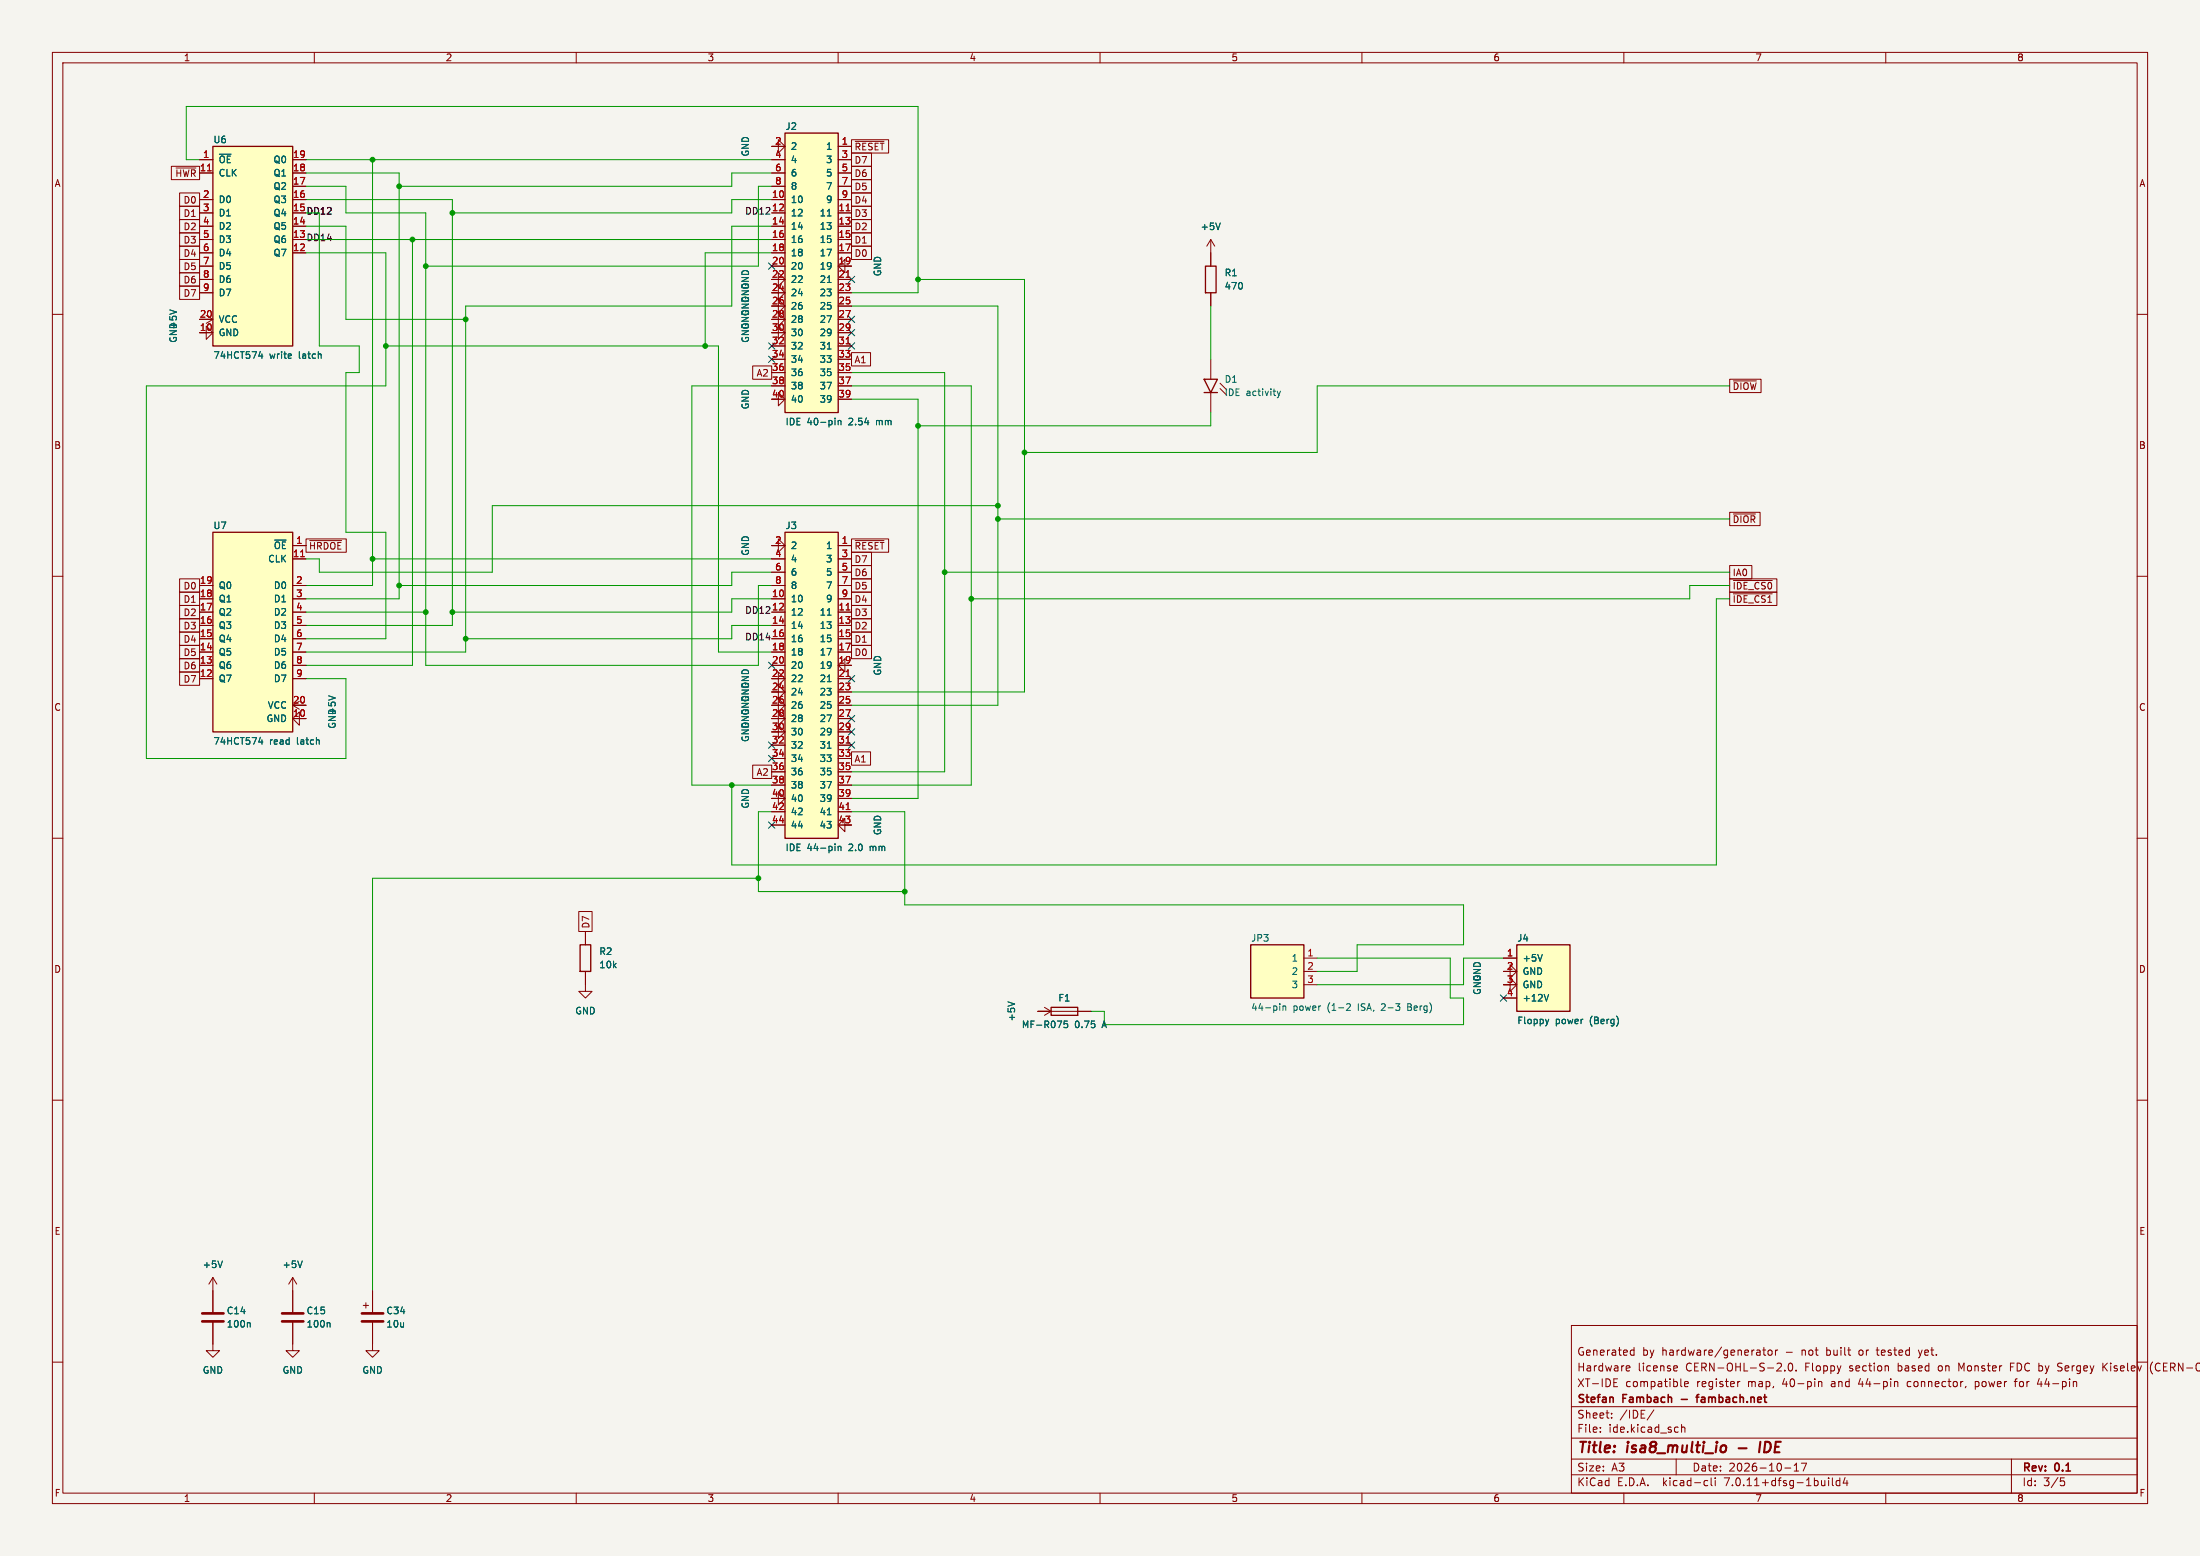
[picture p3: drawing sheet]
<svg xmlns="http://www.w3.org/2000/svg" width="420mm" height="297mm" viewBox="0 0 420 297" stroke-linecap="round" stroke-linejoin="round" font-family="sans-serif">
<path d="M0 0h420v297h-420z" fill="#f5f4ef" stroke="#f5f4ef" stroke-width=".19"/>
<g fill="none" stroke="#840000" stroke-width=".19">
<path d="M10 10h400v277h-400zM12 12h396v273h-396zM60 10v2M110 10v2M160 10v2M210 10v2M260 10v2M310 10v2M360 10v2M32.7 31.8h5.4v2.5h-5.4zM33.6 32.1h3.8M34.3 36.8h3.8v2.6h-3.8z"/>
<path d="M34.3 39.4h3.8v2.5h-3.8zM38.1 38.1h2.5M38.1 30.5h2.5M38.1 33h2.5M55.9 38.1h2.5M55.9 30.5h2.5M55.9 33h2.5M55.9 35.6h2.5M147.3 38.1h2.6M147.3 30.5h2.6M147.3 33h2.6M147.3 35.6h2.6"/>
<path d="M148.6 27.9v1.3l1.3-1.3-1.3-1.2v1.2h-1.3h2.6M160 27.9h2.6M160 38.1h2.6M160 30.5h2.6M160 33h2.6M160 35.6h2.6M162.6 29.2h3.8v2.6h-3.8zM162.6 34.3h3.8v2.5h-3.8zM162.6 36.8h3.8v2.6h-3.8zM162.6 39.4h3.8v2.5h-3.8zM162.6 31.8h3.8v2.5h-3.8zM162.6 26.7h7v2.5h-7z"/>
<path d="M163.3 27h5.5M10 60h2M34.3 47h3.8v2.5h-3.8zM34.3 49.5h3.8v2.6h-3.8zM34.3 54.6h3.8v2.6h-3.8zM34.3 52.1h3.8v2.5h-3.8zM34.3 41.9h3.8v2.6h-3.8zM34.3 44.4h3.8v2.6h-3.8zM38.1 40.6h2.5M38.1 43.2h2.5M38.1 45.7h2.5M38.1 48.3h2.5"/>
<path d="M38.1 50.8h2.5M38.1 53.3h2.5M38.1 55.9h2.5M55.9 40.6h2.5M55.9 43.2h2.5M55.9 45.7h2.5M55.9 48.3h2.5M147.3 40.6h2.6M147.3 43.2h2.6M147.3 45.7h2.6M147.3 48.3h2.6M147.3 50.8h2.6"/>
<path d="M148.6 58.4v1.3l1.3-1.3-1.3-1.2v1.2h-1.3h2.6M148.6 55.9v1.3l1.3-1.3-1.3-1.3v1.3h-1.3h2.6M148.6 53.3v1.3l1.3-1.3-1.3-1.2v1.2h-1.3h2.6M160 50.8h2.6h-1.3v1.3l-1.3-1.3 1.3-1.3v1.3M160 40.6h2.6M160 43.2h2.6M160 45.7h2.6M160 48.3h2.6M160 53.3h2.6M160 55.9h2.6M160 58.4h2.6M162.6 44.4h3.8v2.6h-3.8z"/>
<path d="M162.6 47h3.8v2.5h-3.8zM162.6 41.9h3.8v2.6h-3.8zM231.1 45.7v5.1M231.1 55.9v2.5M231.1 45.7l-.7 1.3M231.1 45.7l.8 1.3M408 60h2M38.1 61h2.5M39.4 63.5v1.3l1.2-1.3-1.2-1.3v1.3h-1.3h2.5M39.4 60.2l1.2 .8M40.6 61l-1.2 .7M143.7 69.8h3.6v2.6h-3.6z"/>
<path d="M147.3 66h2.6M147.3 68.6h2.6M147.3 71.1h2.6M147.3 73.7h2.6M148.6 76.2v1.3l1.3-1.3-1.3-1.3v1.3h-1.3h2.6M148.6 61v1.2l1.3-1.2-1.3-1.3v1.3h-1.3h2.6M148.6 63.5v1.3l1.3-1.3-1.3-1.3v1.3h-1.3h2.6M160 61h2.6M160 63.5h2.6M160 66h2.6M160 68.6h2.6M160 71.1h2.6"/>
<path d="M160 73.7h2.6M160 76.2h2.6M162.6 67.3h3.6v2.6h-3.6zM231.1 68.6v3.8M231.1 74.9v3.8M232.9 74.2l1.3 1.2M232.9 73.2l1.3 1.2M330.2 72.4h6v2.5h-6zM330.9 72.7h4.4M330.2 97.8h5.8v2.5h-5.8zM330.9 98.1h4.2M10 110h2"/>
<path d="M34.3 113h3.8v2.6h-3.8zM34.3 110.5h3.8v2.5h-3.8zM34.3 118.1h3.8v2.6h-3.8zM34.3 115.6h3.8v2.5h-3.8zM38.1 114.3h2.5M38.1 116.8h2.5M38.1 119.4h2.5M38.1 111.8h2.5M55.9 104.1h2.5M55.9 114.3h2.5M55.9 116.8h2.5M55.9 119.4h2.5"/>
<path d="M55.9 106.7h2.5M55.9 111.8h2.5M58.4 102.9h7.7v2.5h-7.7zM59.1 103.2h6.1M147.3 114.3h2.6M147.3 116.8h2.6M147.3 119.4h2.6M147.3 106.7h2.6M147.3 109.2h2.6M147.3 111.8h2.6M148.6 104.1v1.3l1.3-1.3-1.3-1.2v1.2h-1.3h2.6M160 104.1h2.6"/>
<path d="M160 114.3h2.6M160 116.8h2.6M160 119.4h2.6M160 106.7h2.6M160 109.2h2.6M160 111.8h2.6M162.6 118.1h3.8v2.6h-3.8zM162.6 115.6h3.8v2.5h-3.8zM162.6 107.9h3.8v2.6h-3.8zM162.6 102.9h7v2.5h-7zM162.6 105.4h3.8v2.6h-3.8zM162.6 113h3.8v2.6h-3.8z"/>
<path d="M162.6 110.5h3.8v2.5h-3.8zM163.3 103.2h5.5M330.2 107.9h4.2v2.6h-4.2zM330.2 110.5h9v2.5h-9zM330.2 113h9v2.6h-9zM330.9 110.8h7.4M330.9 113.3h7.4M408 110h2M34.3 128.3h3.8v2.5h-3.8zM34.3 120.6h3.8v2.6h-3.8zM34.3 123.2h3.8v2.5h-3.8zM34.3 125.7h3.8v2.6h-3.8z"/>
<path d="M38.1 121.9h2.5M38.1 124.5h2.5M38.1 127h2.5M38.1 129.5h2.5M55.9 137.2h2.5h-1.3v1.2l-1.2-1.2 1.2-1.3v1.3M55.9 121.9h2.5M55.9 124.5h2.5M55.9 127h2.5M55.9 129.5h2.5M58.4 134.6h-2.5l1.2 .8M147.3 121.9h2.6M147.3 124.5h2.6"/>
<path d="M147.3 127h2.6M148.6 129.5v1.3l1.3-1.3-1.3-1.2v1.2h-1.3h2.6M148.6 137.2v1.2l1.3-1.2-1.3-1.3v1.3h-1.3h2.6M148.6 139.7v1.3l1.3-1.3-1.3-1.3v1.3h-1.3h2.6M148.6 134.6v1.3l1.3-1.3-1.3-1.2v1.2h-1.3h2.6M148.6 132.1v1.3l1.3-1.3-1.3-1.3v1.3h-1.3h2.6M160 127h2.6h-1.3v1.3l-1.3-1.3 1.3-1.3v1.3M160 121.9h2.6M160 124.5h2.6M160 129.5h2.6M160 132.1h2.6M160 134.6h2.6"/>
<path d="M160 137.2h2.6M160 139.7h2.6M162.6 120.6h3.8v2.6h-3.8zM162.6 123.2h3.8v2.5h-3.8zM10 160h2M143.7 146h3.6v2.6h-3.6zM147.3 142.2h2.6M147.3 144.8h2.6M147.3 147.3h2.6M147.3 149.9h2.6M147.3 154.9h2.6M147.3 157.5h2.6"/>
<path d="M148.6 152.4v1.3l1.3-1.3-1.3-1.3v1.3h-1.3h2.6M160 157.5h2.6h-1.3v1.3l-1.3-1.3 1.3-1.3v1.3M160 142.2h2.6M160 144.8h2.6M160 147.3h2.6M160 149.9h2.6M160 152.4h2.6M160 154.9h2.6M162.6 143.5h3.6v2.6h-3.6zM408 160h2M110.5 174h2.5v3.8h-2.5zM111.8 177.8v2.5"/>
<path d="M111.8 185.4v3.8h1.2l-1.2 1.3-1.3-1.3h1.3M198.1 193h10.2M199.4 192.3l1.3 .7-1.3 .8M248.9 182.9h2.6M248.9 185.4h2.6M248.9 188h2.6M287 182.9h2.6M287 190.5h2.6M288.3 188v1.2l1.3-1.2-1.3-1.3v1.3h-1.3h2.6M288.3 185.4v1.3l1.3-1.3-1.3-1.2v1.2h-1.3h2.6M10 210h2M408 210h2"/>
<path d="M10 260h2M40.6 252.2v5.6h1.3l-1.3 1.3-1.2-1.3h1.2M40.6 243.8l-.7 1.3M40.6 243.8v6.9M40.6 243.8l.8 1.3M55.9 252.2v5.6h1.2l-1.2 1.3-1.3-1.3h1.3M55.9 243.8l-.8 1.3M55.9 243.8v6.9M55.9 243.8l.7 1.3M69.3 249.2h1.1M69.8 248.7v1M71.1 252.2v5.6h1.3l-1.3 1.3-1.3-1.3h1.3"/>
<path d="M71.1 246.4v4.3M300 253h108v32h-108zM311.4 258.6h.5M311.4 257.8h.5M311.9 257.2v1.5M336.5 257.7h.6M336.7 257.2v1.3l.4 .2M337.7 257.8l.3-.1 .3 .3v.4l-.3 .3-.3-.1-.2-.2zM338.9 257.7v1M339.4 257.7l-.3 .1-.2 .2M358.2 257.7h.5M366.2 257.7l.4 1-.4 .5"/>
<path d="M410.9 260a1.72 1.72 0 0 0 0 2.3M300 278.5h108M300 274.5h108M300 268.5h108M305.5 273.2v.2M305.5 272.5v.1M307.7 270.5v.2M307.7 269.8v.1M308.1 263.9h.5M308.1 264.7h.7M308.1 263.2h.7M310.7 260.7l.4 .1 .1 .2-.8 .2"/>
<path d="M311.1 261.6l-.4 .1M315.7 269.1l-1.3 1.9M319.7 260.7l.5 .1v.2l-.7 .2M320 278.5v3M320.2 261.6l-.5 .1M320.2 272.4l.2 .1M320.4 273.3l-.2 .1M320.9 264.6l.2 .1M321 271.9v1.5M321 272.5l.2-.1 .4 .1 .1 .9M321.6 264.2l.7-.2-.1-.2-.4-.1-.2 .2 .1 .7h.5M331.7 263.7v1"/>
<path d="M332.2 263.7l-.3 .1-.2 .2M339.4 260.2l.5 .1 .2 .3-.9 1.1h.9M340.7 261.5v.2M341.6 260.3l.1-.1a.8 .8 0 0 1 .6 .7 .8 .8 0 0 1-.6 .8 .99 .99 0 0 1-.1-1.4zM342.5 279.7l.4-.4v1.5M342.9 261.5v.2M343.9 279.3h1l-.7 1.5M347.2 263.8l.2-.1 .3 .1 .1 .9M347.2 263.7v1M361.7 263.8h.5l.1 .9M364.2 263.8v.7M374.4 261.3l-.5-1.1v1.5"/>
<path d="M375.3 264.6l-.1 .3M377.1 264.6l.4 .1M377.1 263.7v1.5M377.5 263.7l-.4 .1M383.8 260.9h.5M384 278.5v6.5M384.5 263.7h.6M384.5 260.2h-.7v1.5M385.1 263.2l-.4 .2v1.3M389.3 263.1l-.4 1.1h1M393 261.7h.4M393.1 260.2h.3"/>
<path d="M393.1 260.9l.3 .1M401.4 260.2v1.5M401.7 260.8l.6 .9M402.3 260.2l-.9 .8M60 285v2M110 285v2M160 285v2M210 285v2M260 285v2M300 281.5h108M310 285v2M325.6 282.6l.4 .1"/>
<path d="M326 283.5l-.4 .1M326.7 282.1v1.3l.2 .2M327.4 282.1v.1M327.4 282.6v1M340.7 280.2h1.2M342.5 280.8h.9M349.1 282.1v.1M349.1 282.6v1M349.8 282.1v1.3l.2 .2M351.2 282.7l-.4-.1-.3 .3 .2 .6h.5M351.2 282.1v1.5M352.2 282l-.3 1.1h.9"/>
<path d="M352.6 282.6v1M360 285v2M393.4 282.1h.7M393.5 282.7h.4l.3 .2-.2 .6-.5 .1"/>
</g>
<path d="M329.2 275.9l.3 .4-.1 .7M331.9 276.4h1.5M336.1 275.2l-.3 2" fill="none" stroke="#840000" stroke-width=".4"/>
<path d="M307.9 266.8l.1 .9M323.8 266.7h.5M324.3 266.2l-.3 .2v1.3" fill="none" stroke="#840000" stroke-width=".3"/>
<g fill="none" stroke="#006464" stroke-width=".19">
<path d="M32.4 59.1l1.3 .5M141.6 58.1h1.3l-1.3 .7M141.7 56.8l-.1 .7h1.3l-.1-.7h-.4v.2M141.7 57a.72 .72 0 0 1 1.2 .1 .68 .68 0 0 1-.6 .5 .68 .68 0 0 1-.7-.5zM142.9 55.5l-1.3 .7h1.3M157.9 41.2h.8M157.9 53.9h.8M233 42.6l-.5 1.2M49.4 68h.8M50 67.6v.8M157.9 66.6h.8M243.8 74.7l.3 .8"/>
<path d="M244.1 75.5l-.3 .4M244.4 74.7l-.3 .8M160 80.3v.8M160 80.4l.2-.1h.3l.1 .8M157.9 117.4h.8M62.7 132.8l1.3 .4M157.9 130.1h.8M49.4 141.6h.8M50 141.2v.9M157.9 142.8h.8M157.9 155.5h.8M160 161.5v.9"/>
<path d="M160 161.7l.2-.2 .3 .1 .1 .8M192.4 191.2l1.3 .4M203.8 194.9h-.6l-.1 .6 .2-.1h.4l.1 .2v.4l-.2 .2-.5-.2M244.3 191.6v.1M244.3 192v.9M244.9 192v.9M244.9 192.1l.2-.1 .3 .1 .1 .8M257.1 191.6h.5l.2 .4-.8 .9h.8M268.7 192.2h.5M269.2 191.6h-.5v1.3h.5M294.4 182.2l-.4 1.3M295.6 189.8l-.4 1.3"/>
<path d="M295.7 194.6l-.3 .8M42.5 240.7l-.5 1.3M47.6 252.5l.2 .1v.7M57.7 240.7l-.4 1.3M62.8 252.5l.2 .1v.7"/>
</g>
<path d="M38.6 252.2h4.1M38.6 250.7h4.1M53.8 252.2h4.1M53.8 250.7h4.1M69.1 250.7h4.1" fill="none" stroke="#840000" stroke-width=".51"/>
<path d="M40.6 27.9h15.3v38.1h-15.3zM149.9 25.4h10.1v53.3h-10.1zM230.1 50.8h2.1v5.1h-2.1zM229.9 72.4h2.5l-1.3 2.5zM229.9 74.9h2.5M40.6 101.6h15.3v38.1h-15.3zM149.9 101.6h10.1v58.4h-10.1zM110.7 180.3h2.1v5.1h-2.1zM200.7 192.3h5v1.5h-5zM238.8 180.3h10.1v10.2h-10.1zM289.6 180.3h10.1v12.7h-10.1z" fill="none" stroke="#840000" stroke-width=".25"/>
<g fill="#ffffc2" stroke="#ffffc2" stroke-width=".19">
<path d="M149.9 101.6h10.1v58.4h-10.1z"/>
<path d="M238.8 180.3h10.1v10.2h-10.1z"/>
<path d="M289.6 180.3h10.1v12.7h-10.1z"/>
<path d="M149.9 25.4h10.1v53.3h-10.1z"/>
<path d="M40.6 101.6h15.3v38.1h-15.3z"/>
<path d="M40.6 27.9h15.3v38.1h-15.3z"/>
</g>
<path d="M161.5 40.2h.8M161.5 52.9h.8M161.5 65.6h.8M57.4 106.3h.7M161.5 116.4h.8M161.5 129.1h.8M161.5 141.8h.8M161.5 154.5h.8" fill="none" stroke="#a90000" stroke-width=".19"/>
<path d="M69.1 252.2h4.1z" fill="#840000" stroke="#840000" stroke-width=".51"/>
<g fill="none" stroke="#009600" stroke-width=".19">
<path d="M38.1 30.5h-2.5v-10.2h139.7v35.6h-12.7M58.4 35.6h7.6v5h15.3v86.4h63.5v-15.2h2.5M58.4 30.5h88.9M58.4 33h17.8v81.3h-17.8M58.4 38.1h28v81.3h-28M71.1 30.5v81.3h-12.7M147.3 33h-7.6v2.6h-63.5M147.3 35.6h-2.5v15.2h-63.5M147.3 38.1h-7.6v2.5h-53.3M58.4 43.2h7.6v17.8h22.9M58.4 48.3h15.3v25.4h-45.8v71.1h38.1v-15.3h-7.6M58.4 45.7h88.9"/>
<path d="M61 40.6v25.4h7.6v5.1h-2.6v30.5h7.7v20.3h-15.3M78.7 45.7v81.3h-20.3M147.3 43.2h-7.6v15.2h-50.8v66.1h-30.5M147.3 48.3h-12.7v17.7M162.6 58.4h27.9v76.2h-27.9M175.3 53.3h20.3v78.8h-33M231.1 58.4v10.2M73.7 66h63.5v58.5h10.1M147.3 73.7h-15.2v76.2h15.2M162.6 73.7h22.8v76.2h-22.8M162.6 76.2h12.7v76.2h-12.7M162.6 71.1h17.7v76.2h-17.7"/>
<path d="M231.1 78.7v2.6h-55.8M330.2 73.7h-78.7v12.7h-55.9M190.5 96.5h-96.5v12.7h-33v-2.5h-2.6M190.5 99.1h139.7M58.4 116.8h22.9M71.1 106.7h76.2M147.3 119.4h-7.6v2.5h-50.8M147.3 114.3h-7.6v2.5h-53.3M147.3 109.2h-7.6v2.6h-63.5M180.3 109.2h149.9M330.2 111.8h-7.6v2.5h-137.2M330.2 114.3h-2.5v50.8h-188v-15.2"/>
<path d="M147.3 154.9h-2.5v15.3h27.9M162.6 154.9h10.1v17.8h106.7v7.6h-20.3v5.1h-7.6M144.8 167.6h-73.7v78.8M251.5 182.9h25.4v7.6h2.5v5.1h-68.6v-2.6h-2.5M287 182.9h-7.6v5.1h-27.9"/>
</g>
<g fill="none" stroke="#000084" stroke-width=".19">
<path d="M146.7 50.2l1.2 1.2M147.9 50.2l-1.2 1.2M162 52.7l1.2 1.2M163.2 52.7l-1.2 1.2M146.7 68l1.2 1.2M146.7 65.4l1.2 1.2M147.9 68l-1.2 1.2M147.9 65.4l-1.2 1.2M162 65.4l1.2 1.2M162 62.9l1.2 1.2M162 60.4l1.2 1.2M163.2 65.4l-1.2 1.2"/>
<path d="M163.2 62.9l-1.2 1.2M163.2 60.4l-1.2 1.2M146.7 126.4l1.2 1.2M147.9 126.4l-1.2 1.2M162 128.9l1.2 1.2M162 136.6l1.2 1.2M162 139.1l1.2 1.2M163.2 128.9l-1.2 1.2M163.2 136.6l-1.2 1.2M163.2 139.1l-1.2 1.2M146.7 144.2l1.2 1.2M146.7 141.6l1.2 1.2"/>
<path d="M146.7 156.9l1.2 1.2M147.9 144.2l-1.2 1.2M147.9 156.9l-1.2 1.2M147.9 141.6l-1.2 1.2M162 141.6l1.2 1.2M163.2 141.6l-1.2 1.2M286.4 189.9l1.2 1.2M287.6 189.9l-1.2 1.2"/>
</g>
<g fill="#009600" stroke="#009600" stroke-width=".19">
<circle cx="71.1" cy="30.5" r=".46"/>
<circle cx="78.7" cy="45.7" r=".46"/>
<circle cx="73.7" cy="66" r=".46"/>
<circle cx="88.9" cy="121.9" r=".46"/>
<circle cx="134.6" cy="66" r=".46"/>
<circle cx="76.2" cy="111.8" r=".46"/>
<circle cx="76.2" cy="35.6" r=".46"/>
<circle cx="81.3" cy="50.8" r=".46"/>
<circle cx="86.4" cy="40.6" r=".46"/>
<circle cx="88.9" cy="61" r=".46"/>
<circle cx="71.1" cy="106.7" r=".46"/>
<circle cx="81.3" cy="116.8" r=".46"/>
<circle cx="86.4" cy="116.8" r=".46"/>
<circle cx="139.7" cy="149.9" r=".46"/>
<circle cx="180.3" cy="109.2" r=".46"/>
<circle cx="172.7" cy="170.2" r=".46"/>
<circle cx="144.8" cy="167.6" r=".46"/>
<circle cx="175.3" cy="53.3" r=".46"/>
<circle cx="175.3" cy="81.3" r=".46"/>
<circle cx="195.6" cy="86.4" r=".46"/>
<circle cx="185.4" cy="114.3" r=".46"/>
<circle cx="190.5" cy="99.1" r=".46"/>
<circle cx="190.5" cy="96.5" r=".46"/>
</g>
<g font-size="2.8" fill="#840000">
<text x="301" y="277.9">Title:</text>
<text x="310.6" y="277.9">isa8_multi_io</text>
<text x="337.5" y="277.9">IDE</text>
</g>
<g font-size="2.1" fill="#840000">
<text x="301" y="262">Hardware</text>
<text x="301" y="259">Generated</text>
<text x="312.6" y="262">license</text>
<text x="313.5" y="259">by</text>
<text x="317.3" y="259">hardware/generator</text>
<text x="321.9" y="262">CERN-OHL-S-2.0.</text>
<text x="341" y="259">-</text>
<text x="344.2" y="259">not</text>
<text x="344.7" y="262">Floppy</text>
<text x="349.1" y="259">built</text>
<text x="353.3" y="262">section</text>
<text x="355.4" y="259">or</text>
<text x="359" y="259">tested</text>
<text x="362.7" y="262">based</text>
<text x="367.2" y="259">yet.</text>
<text x="370.6" y="262">on</text>
<text x="374.6" y="262">Monster</text>
<text x="384.6" y="262">FDC by</text>
<text x="394" y="262">Sergey</text>
<text x="402.7" y="262">Kiselev</text>
<text x="411.9" y="262">(CERN-OH</text>
<text x="301" y="268.2">Stefan</text>
<text x="301" y="265">XT-IDE</text>
<text x="309.9" y="268.2">Fambach</text>
<text x="310.3" y="265">compatible</text>
<text x="321.6" y="268.2">-</text>
<text x="323.9" y="265">register</text>
<text x="325.2" y="268.2">fambach.net</text>
<text x="333.8" y="265">map,</text>
<text x="340.5" y="265">40-pin</text>
<text x="350" y="265">and</text>
<text x="355.4" y="265">44-pin</text>
<text x="364.8" y="265">connector,</text>
<text x="377.9" y="265">power</text>
<text x="385.7" y="265">for</text>
<text x="390.1" y="265">44-pin</text>
<text x="301" y="273.7">File:</text>
<text x="301" y="271">Sheet:</text>
<text x="307.1" y="273.7">ide.kicad_sch</text>
<text x="309.2" y="271">/IDE/</text>
<text x="301" y="281.1">Size:</text>
<text x="307.6" y="281.1">A3</text>
<text x="323" y="281.1">Date:</text>
<text x="330" y="281.1">2026-10-17</text>
<text x="386" y="281.3">Rev:</text>
<text x="392.4" y="281.3">0.1</text>
<text x="301" y="283.9">KiCad</text>
<text x="308.7" y="283.9">E.D.A.</text>
<text x="317.6" y="283.9">kicad-cli</text>
<text x="329.5" y="283.9">7.0.11+dfsg-1build4</text>
<text x="386" y="283.9">Id:</text>
<text x="390.1" y="283.9">3/5</text>
</g>
<g font-size="1.8" fill="#840000">
<text x="35" y="11.9">1</text>
<text x="85" y="11.9">2</text>
<text x="135" y="11.9">3</text>
<text x="185" y="11.9">4</text>
<text x="235" y="11.9">5</text>
<text x="285" y="11.9">6</text>
<text x="335" y="11.9">7</text>
<text x="385" y="11.9">8</text>
<text x="163" y="28.9">~{RESET}</text>
<text x="10.3" y="35.9">A</text>
<text x="163" y="31.4">D7</text>
<text x="163" y="34">D6</text>
<text x="408.3" y="35.9">A</text>
<text x="34.9" y="39.1">D0</text>
<text x="34.9" y="41.6">D1</text>
<text x="163" y="36.5">D5</text>
<text x="163" y="39.1">D4</text>
<text x="163" y="41.6">D3</text>
<text x="34.9" y="44.1">D2</text>
<text x="34.9" y="46.7">D3</text>
<text x="163" y="46.7">D1</text>
<text x="163" y="44.1">D2</text>
<text x="34.9" y="49.2">D4</text>
<text x="34.9" y="51.8">D5</text>
<text x="163" y="49.2">D0</text>
<text x="34.9" y="56.8">D7</text>
<text x="34.9" y="54.3">D6</text>
<text x="163" y="69.5">A1</text>
<text x="144.3" y="72.1">A2</text>
<text x="330.7" y="74.6">~{DIOW}</text>
<text x="10.3" y="85.9">B</text>
<text x="408.2" y="85.9">B</text>
<text x="330.7" y="100">~{DIOR}</text>
<text x="58.9" y="105.1">~{HRDOE}</text>
<text x="163" y="105.1">~{RESET}</text>
<text x="163" y="107.6">D7</text>
<text x="34.9" y="112.7">D0</text>
<text x="163" y="110.2">D6</text>
<text x="163" y="112.7">D5</text>
<text x="330.7" y="110.2">IA0</text>
<text x="330.7" y="112.7">~{IDE_CS0}</text>
<text x="34.9" y="115.3">D1</text>
<text x="34.9" y="117.8">D2</text>
<text x="163" y="117.8">D3</text>
<text x="163" y="115.3">D4</text>
<text x="330.7" y="115.3">~{IDE_CS1}</text>
<text x="34.9" y="120.3">D3</text>
<text x="34.9" y="122.9">D4</text>
<text x="34.9" y="125.4">D5</text>
<text x="163" y="120.3">D2</text>
<text x="163" y="122.9">D1</text>
<text x="163" y="125.4">D0</text>
<text x="34.9" y="130.5">D7</text>
<text x="34.9" y="128">D6</text>
<text x="10.3" y="135.9">C</text>
<text x="408.2" y="135.9">C</text>
<text x="144.3" y="148.3">A2</text>
<text x="163" y="145.7">A1</text>
<text x="112.7" y="177.3" transform="rotate(-90 112.7 177.3)">D7</text>
<text x="10.3" y="185.9">D</text>
<text x="408.2" y="185.9">D</text>
<text x="10.3" y="235.9">E</text>
<text x="408.3" y="235.9">E</text>
<text x="10.3" y="285.9">F</text>
<text x="35" y="286.9">1</text>
<text x="85" y="286.9">2</text>
<text x="135" y="286.9">3</text>
<text x="185" y="286.9">4</text>
<text x="235" y="286.9">5</text>
<text x="285" y="286.9">6</text>
<text x="335" y="286.9">7</text>
<text x="385" y="286.9">8</text>
<text x="408.3" y="285.9">F</text>
</g>
<g font-size="1.8" fill="#006464">
<text x="40.6" y="27.5">U6</text>
<text x="143.2" y="30" transform="rotate(-90 143.2 30)">GND</text>
<text x="149.9" y="25">J2</text>
<text x="150.9" y="28.8">2</text>
<text x="157.6" y="28.8">1</text>
<text x="41.7" y="31.3">~{OE}</text>
<text x="41.7" y="33.9">CLK</text>
<text x="52.1" y="33.9">Q1</text>
<text x="52.1" y="31.3">Q0</text>
<text x="150.9" y="31.3">4</text>
<text x="150.9" y="33.9">6</text>
<text x="157.6" y="31.3">3</text>
<text x="157.6" y="33.9">5</text>
<text x="41.7" y="39">D0</text>
<text x="41.7" y="41.5">D1</text>
<text x="52.1" y="41.5">Q4</text>
<text x="52.1" y="39">Q3</text>
<text x="52.1" y="36.4">Q2</text>
<text x="150.9" y="39">10</text>
<text x="150.9" y="41.5">12</text>
<text x="150.9" y="36.4">8</text>
<text x="156.4" y="41.5">11</text>
<text x="157.6" y="36.4">7</text>
<text x="157.6" y="39">9</text>
<text x="41.7" y="44">D2</text>
<text x="41.7" y="46.6">D3</text>
<text x="52.1" y="46.6">Q6</text>
<text x="52.1" y="44">Q5</text>
<text x="150.9" y="44">14</text>
<text x="150.9" y="46.6">16</text>
<text x="156.4" y="44">13</text>
<text x="156.4" y="46.6">15</text>
<text x="229.1" y="44.1">+5V</text>
<text x="41.7" y="49.1">D4</text>
<text x="41.7" y="51.7">D5</text>
<text x="52.1" y="49.1">Q7</text>
<text x="150.9" y="49.1">18</text>
<text x="150.9" y="51.7">20</text>
<text x="156.4" y="49.1">17</text>
<text x="156.4" y="51.7">19</text>
<text x="168.4" y="52.8" transform="rotate(-90 168.4 52.8)">GND</text>
<text x="233.7" y="52.9">R1</text>
<text x="41.7" y="54.2">D6</text>
<text x="41.7" y="56.7">D7</text>
<text x="143.2" y="55.4" transform="rotate(-90 143.2 55.4)">GND</text>
<text x="150.9" y="54.2">22</text>
<text x="150.9" y="56.7">24</text>
<text x="150.9" y="59.3">26</text>
<text x="156.4" y="54.2">21</text>
<text x="156.4" y="56.7">23</text>
<text x="156.4" y="59.3">25</text>
<text x="233.7" y="55.5">470</text>
<text x="34" y="65.5" transform="rotate(-90 34 65.5)">GND</text>
<text x="34" y="63" transform="rotate(-90 34 63)">+5V</text>
<text x="41.7" y="64.4">GND</text>
<text x="41.7" y="61.8">VCC</text>
<text x="143.2" y="65.5" transform="rotate(-90 143.2 65.5)">GND</text>
<text x="143.2" y="63" transform="rotate(-90 143.2 63)">GND</text>
<text x="150.9" y="61.8">28</text>
<text x="150.9" y="64.4">30</text>
<text x="156.4" y="61.8">27</text>
<text x="156.4" y="64.4">29</text>
<text x="40.6" y="68.7">74HCT574</text>
<text x="51.4" y="68.7">write</text>
<text x="57.1" y="68.7">latch</text>
<text x="150.9" y="66.9">32</text>
<text x="150.9" y="69.4">34</text>
<text x="150.9" y="72">36</text>
<text x="156.4" y="66.9">31</text>
<text x="156.4" y="69.4">33</text>
<text x="156.4" y="72">35</text>
<text x="150.9" y="74.5">38</text>
<text x="150.9" y="77.1">40</text>
<text x="156.4" y="74.5">37</text>
<text x="156.4" y="77.1">39</text>
<text x="233.7" y="73.3">D1</text>
<text x="233.7" y="75.8">IDE</text>
<text x="237.9" y="75.8">activity</text>
<text x="143.2" y="78.2" transform="rotate(-90 143.2 78.2)">GND</text>
<text x="149.9" y="81.4">IDE</text>
<text x="154.1" y="81.4">40-pin</text>
<text x="162.1" y="81.4">2.54</text>
<text x="167.5" y="81.4">mm</text>
<text x="40.6" y="101.2">U7</text>
<text x="149.9" y="101.2">J3</text>
<text x="51.1" y="107.5">CLK</text>
<text x="52.2" y="105">~{OE}</text>
<text x="143.2" y="106.2" transform="rotate(-90 143.2 106.2)">GND</text>
<text x="150.9" y="105">2</text>
<text x="150.9" y="107.5">4</text>
<text x="157.6" y="105">1</text>
<text x="157.6" y="107.5">3</text>
<text x="41.7" y="112.6">Q0</text>
<text x="52.2" y="112.6">D0</text>
<text x="150.9" y="110.1">6</text>
<text x="150.9" y="112.6">8</text>
<text x="157.6" y="110.1">5</text>
<text x="157.6" y="112.6">7</text>
<text x="41.7" y="117.7">Q2</text>
<text x="41.7" y="115.2">Q1</text>
<text x="52.2" y="115.2">D1</text>
<text x="52.2" y="117.7">D2</text>
<text x="150.9" y="115.2">10</text>
<text x="150.9" y="117.7">12</text>
<text x="156.4" y="117.7">11</text>
<text x="157.6" y="115.2">9</text>
<text x="41.7" y="125.3">Q5</text>
<text x="41.7" y="122.8">Q4</text>
<text x="41.7" y="120.2">Q3</text>
<text x="52.2" y="120.2">D3</text>
<text x="52.2" y="122.8">D4</text>
<text x="52.2" y="125.3">D5</text>
<text x="150.9" y="120.2">14</text>
<text x="150.9" y="122.8">16</text>
<text x="150.9" y="125.3">18</text>
<text x="156.4" y="120.2">13</text>
<text x="156.4" y="122.8">15</text>
<text x="156.4" y="125.3">17</text>
<text x="41.7" y="130.4">Q7</text>
<text x="41.7" y="127.9">Q6</text>
<text x="52.2" y="127.9">D6</text>
<text x="52.2" y="130.4">D7</text>
<text x="143.2" y="131.6" transform="rotate(-90 143.2 131.6)">GND</text>
<text x="150.9" y="127.9">20</text>
<text x="150.9" y="130.4">22</text>
<text x="156.4" y="127.9">19</text>
<text x="156.4" y="130.4">21</text>
<text x="168.4" y="129" transform="rotate(-90 168.4 129)">GND</text>
<text x="51" y="135.5">VCC</text>
<text x="64.3" y="136.7" transform="rotate(-90 64.3 136.7)">+5V</text>
<text x="150.9" y="132.9">24</text>
<text x="150.9" y="135.5">26</text>
<text x="156.4" y="132.9">23</text>
<text x="156.4" y="135.5">25</text>
<text x="40.6" y="142.3">74HCT574</text>
<text x="50.8" y="138">GND</text>
<text x="51.4" y="142.3">read</text>
<text x="56.8" y="142.3">latch</text>
<text x="64.3" y="139.2" transform="rotate(-90 64.3 139.2)">GND</text>
<text x="143.2" y="141.7" transform="rotate(-90 143.2 141.7)">GND</text>
<text x="143.2" y="139.2" transform="rotate(-90 143.2 139.2)">GND GND</text>
<text x="150.9" y="138">28</text>
<text x="150.9" y="140.6">30</text>
<text x="150.9" y="143.1">32</text>
<text x="156.4" y="138">27</text>
<text x="156.4" y="140.6">29</text>
<text x="156.4" y="143.1">31</text>
<text x="150.9" y="145.6">34</text>
<text x="150.9" y="148.2">36</text>
<text x="156.4" y="145.6">33</text>
<text x="156.4" y="148.2">35</text>
<text x="143.2" y="154.4" transform="rotate(-90 143.2 154.4)">GND</text>
<text x="150.9" y="150.7">38</text>
<text x="150.9" y="153.3">40</text>
<text x="150.9" y="155.8">42</text>
<text x="156.4" y="150.7">37</text>
<text x="156.4" y="153.3">39</text>
<text x="156.4" y="155.8">41</text>
<text x="150.9" y="158.3">44</text>
<text x="156.4" y="158.3">43</text>
<text x="168.4" y="159.5" transform="rotate(-90 168.4 159.5)">GND</text>
<text x="149.9" y="162.7">IDE</text>
<text x="154.1" y="162.7">44-pin</text>
<text x="162.1" y="162.7">2.0</text>
<text x="166.3" y="162.7">mm</text>
<text x="238.8" y="179.9">JP3</text>
<text x="289.6" y="179.9">J4</text>
<text x="114.3" y="182.5">R2</text>
<text x="114.3" y="185">10k</text>
<text x="246.5" y="183.7">1</text>
<text x="290.6" y="183.7">+5V</text>
<text x="201.9" y="191.4">F1</text>
<text x="246.5" y="186.3">2</text>
<text x="246.5" y="188.8">3</text>
<text x="282.9" y="190" transform="rotate(-90 282.9 190)">GND</text>
<text x="282.9" y="187.5" transform="rotate(-90 282.9 187.5)">GND</text>
<text x="290.6" y="186.3">GND</text>
<text x="290.6" y="188.8">GND</text>
<text x="290.6" y="191.4">+12V</text>
<text x="109.7" y="193.8">GND</text>
<text x="194" y="195.1" transform="rotate(-90 194 195.1)">+5V</text>
<text x="195" y="196.4">MF-R075</text>
<text x="205.1" y="196.4">0.75</text>
<text x="210.6" y="196.4">A</text>
<text x="238.8" y="193.1">44-pin</text>
<text x="246.8" y="193.1">power</text>
<text x="253.5" y="193.1">(1-2</text>
<text x="259.5" y="193.1">ISA,</text>
<text x="264.2" y="193.1">2-3</text>
<text x="269.4" y="193.1">Berg)</text>
<text x="289.6" y="195.7">Floppy</text>
<text x="296.9" y="195.7">power</text>
<text x="303.6" y="195.7">(Berg)</text>
<text x="38.6" y="242.2">+5V</text>
<text x="53.8" y="242.2">+5V</text>
<text x="43.2" y="251.1">C14</text>
<text x="58.4" y="251.1">C15</text>
<text x="73.7" y="251.1">C34</text>
<text x="43.2" y="253.6">100n</text>
<text x="58.4" y="253.6">100n</text>
<text x="73.7" y="253.6">10u</text>
<text x="38.6" y="262.4">GND</text>
<text x="53.8" y="262.4">GND</text>
<text x="69.1" y="262.4">GND</text>
</g>
<g font-size="1.8" fill="#a90000">
<text x="147.9" y="27.7">2</text>
<text x="160.6" y="27.7">1</text>
<text x="33.4" y="34">~{HWR}</text>
<text x="38.1" y="32.8">11</text>
<text x="38.7" y="30.2">1</text>
<text x="55.8" y="35.3">17</text>
<text x="55.8" y="32.8">18</text>
<text x="55.8" y="30.2">19</text>
<text x="147.9" y="30.2">4</text>
<text x="147.9" y="32.8">6</text>
<text x="147.9" y="35.3">8</text>
<text x="160.6" y="30.2">3</text>
<text x="160.6" y="32.8">5</text>
<text x="160.6" y="35.3">7</text>
<text x="38.7" y="37.8">2</text>
<text x="38.7" y="40.4">3</text>
<text x="55.8" y="40.4">15</text>
<text x="55.8" y="37.8">16</text>
<text x="147.3" y="37.8">10</text>
<text x="147.3" y="40.4">12</text>
<text x="160" y="40.4">11</text>
<text x="160.6" y="37.8">9</text>
<text x="38.7" y="42.9">4</text>
<text x="38.7" y="45.5">5</text>
<text x="55.8" y="45.5">13</text>
<text x="55.8" y="42.9">14</text>
<text x="147.3" y="42.9">14</text>
<text x="147.3" y="45.5">16</text>
<text x="160" y="42.9">13</text>
<text x="160" y="45.5">15</text>
<text x="38.7" y="48">6</text>
<text x="38.7" y="50.5">7</text>
<text x="38.7" y="53.1">8</text>
<text x="55.8" y="48">12</text>
<text x="147.3" y="48">18</text>
<text x="147.3" y="50.5">20</text>
<text x="147.3" y="53.1">22</text>
<text x="160" y="48">17</text>
<text x="160" y="50.5">19</text>
<text x="160" y="53.1">21</text>
<text x="38.7" y="55.6">9</text>
<text x="147.3" y="55.6">24</text>
<text x="147.3" y="58.2">26</text>
<text x="160" y="55.6">23</text>
<text x="160" y="58.2">25</text>
<text x="38.1" y="63.2">10</text>
<text x="38.1" y="60.7">20</text>
<text x="147.3" y="60.7">28</text>
<text x="147.3" y="63.2">30</text>
<text x="147.3" y="65.8">32</text>
<text x="160" y="60.7">27</text>
<text x="160" y="63.2">29</text>
<text x="160" y="65.8">31</text>
<text x="147.3" y="68.3">34</text>
<text x="147.3" y="70.9">36</text>
<text x="160" y="68.3">33</text>
<text x="160" y="70.9">35</text>
<text x="147.3" y="73.4">38</text>
<text x="147.3" y="75.9">40</text>
<text x="160" y="73.4">37</text>
<text x="160" y="75.9">39</text>
<text x="55.8" y="106.4">11</text>
<text x="56.4" y="103.9">1</text>
<text x="147.9" y="103.9">2</text>
<text x="147.9" y="106.4">4</text>
<text x="160.6" y="103.9">1</text>
<text x="160.6" y="106.4">3</text>
<text x="38.1" y="111.5">19</text>
<text x="56.4" y="111.5">2</text>
<text x="147.9" y="109">6</text>
<text x="147.9" y="111.5">8</text>
<text x="160.6" y="109">5</text>
<text x="160.6" y="111.5">7</text>
<text x="38.1" y="119.1">16</text>
<text x="38.1" y="116.6">17</text>
<text x="38.1" y="114">18</text>
<text x="56.4" y="114">3</text>
<text x="56.4" y="116.6">4</text>
<text x="56.4" y="119.1">5</text>
<text x="147.3" y="114">10</text>
<text x="147.3" y="116.6">12</text>
<text x="147.3" y="119.1">14</text>
<text x="160" y="116.6">11</text>
<text x="160" y="119.1">13</text>
<text x="160.6" y="114">9</text>
<text x="38.1" y="124.2">14</text>
<text x="38.1" y="121.7">15</text>
<text x="56.4" y="121.7">6</text>
<text x="56.4" y="124.2">7</text>
<text x="147.3" y="121.7">16</text>
<text x="147.3" y="124.2">18</text>
<text x="160" y="121.7">15</text>
<text x="160" y="124.2">17</text>
<text x="38.1" y="129.3">12</text>
<text x="38.1" y="126.7">13</text>
<text x="56.4" y="126.7">8</text>
<text x="56.4" y="129.3">9</text>
<text x="147.3" y="126.7">20</text>
<text x="147.3" y="129.3">22</text>
<text x="147.3" y="131.8">24</text>
<text x="160" y="126.7">19</text>
<text x="160" y="129.3">21</text>
<text x="160" y="131.8">23</text>
<text x="55.8" y="136.9">10</text>
<text x="55.8" y="134.4">20</text>
<text x="147.3" y="134.4">26</text>
<text x="147.3" y="136.9">28</text>
<text x="160" y="134.4">25</text>
<text x="160" y="136.9">27</text>
<text x="147.3" y="139.4">30</text>
<text x="147.3" y="142">32</text>
<text x="160" y="139.4">29</text>
<text x="160" y="142">31</text>
<text x="147.3" y="144.5">34</text>
<text x="147.3" y="147.1">36</text>
<text x="147.3" y="149.6">38</text>
<text x="160" y="144.5">33</text>
<text x="160" y="147.1">35</text>
<text x="160" y="149.6">37</text>
<text x="147.3" y="152.1">40</text>
<text x="147.3" y="154.7">42</text>
<text x="160" y="152.1">39</text>
<text x="160" y="154.7">41</text>
<text x="147.3" y="157.2">44</text>
<text x="160" y="157.2">43</text>
<text x="249.5" y="182.6">1</text>
<text x="249.5" y="185.2">2</text>
<text x="287.6" y="182.6">1</text>
<text x="287.6" y="185.2">2</text>
<text x="249.5" y="187.7">3</text>
<text x="287.6" y="187.7">3</text>
<text x="287.6" y="190.2">4</text>
</g>
<text font-size="1.8" fill="#009600" x="58.4" y="41.2">DD12</text>
<g font-size="1.8" fill="#0f0f0f">
<text x="142.2" y="41.2">DD12</text>
<text x="58.4" y="46.2">DD14</text>
<text x="142.2" y="117.4">DD12</text>
<text x="142.2" y="122.4">DD14</text>
</g>
</svg>
